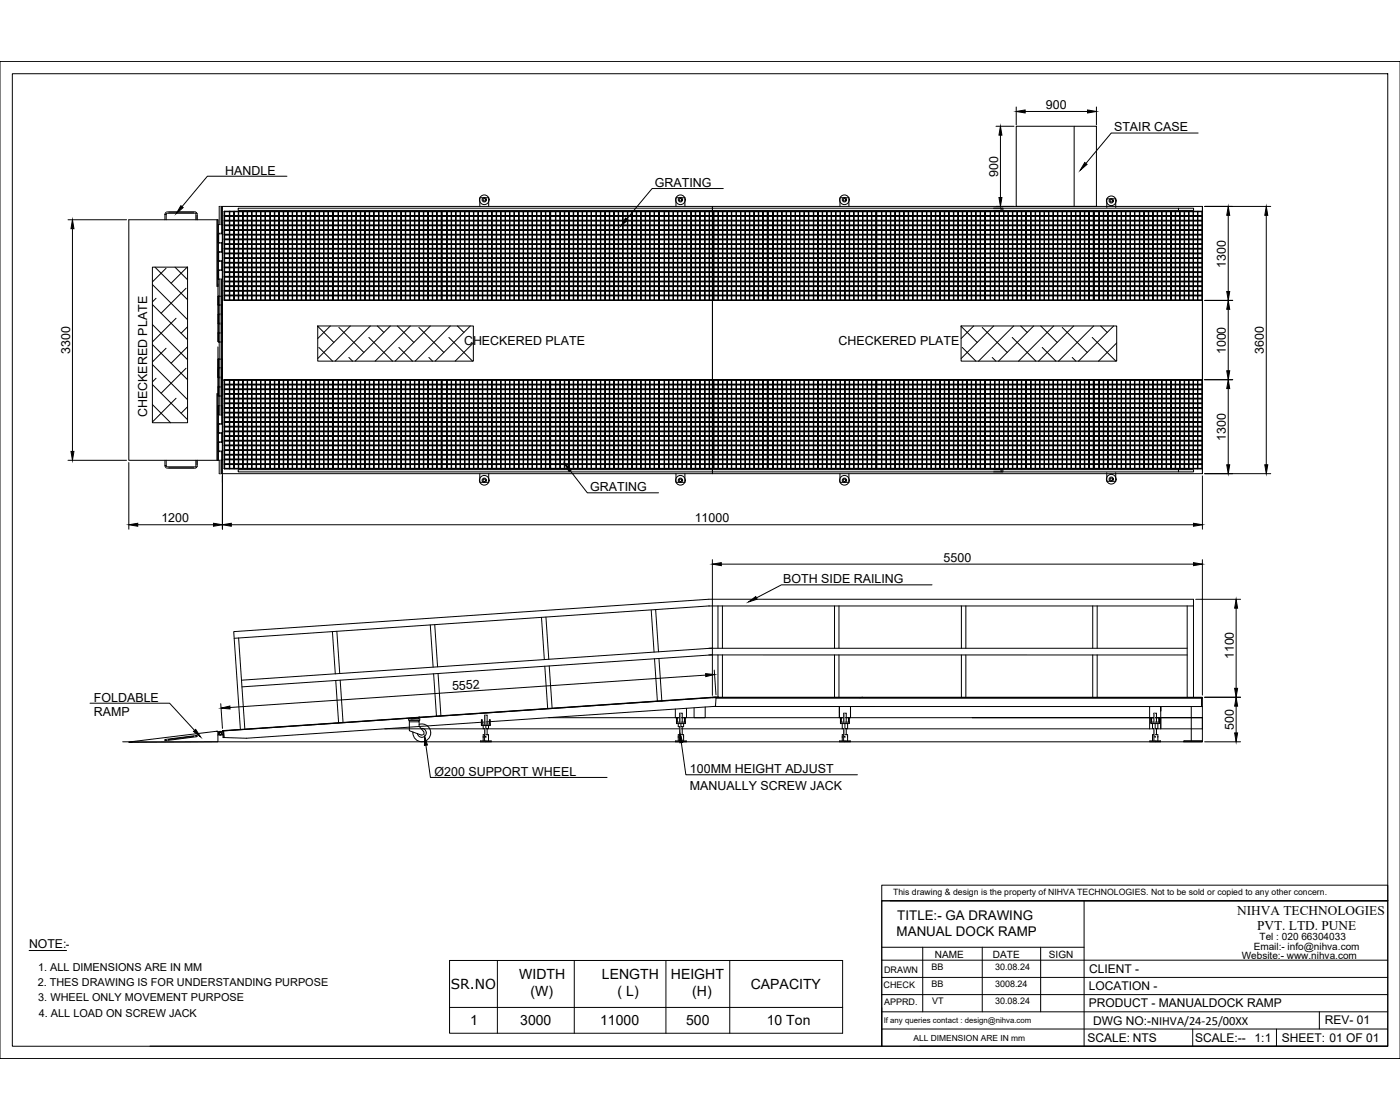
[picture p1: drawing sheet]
<svg xmlns="http://www.w3.org/2000/svg" width="1600mm" height="1280mm" viewBox="0 0 1600 1280" stroke-linecap="round" stroke-linejoin="round" font-family="sans-serif">
<!-- layer: 0 -->
<g fill="none" stroke="#000" stroke-width="1.14">
<path d="M1600 70h-1600v1140h1600M14 84h1572v1112h-1572zM1161 122v21M1171 127h72M1253 122v21M1138 144h21M1143 154v72M1161 144h92v92h-92zM1227 144v92M1369 152h-99l-29 35M328 201h-91l-29 35M827 215h-82l-29 35"/>
<path d="M548 236v-10h10v10M772 236v-10h11v10M814 236v305M960 236v-10h10v10M1135 238h212M1138 236h21M1144 238h-872v2h872M1144 238h2v2h-2zM1265 237v-10h10v10M1347 238h17v2h-17zM1377 236h75M78 251h67"/>
<path d="M188 245h2l1-1h32l1 1v6M188 245v6M190 245v6M191 242h32l2 2v7v-7l-2-2zM191 242l-2 1v2M248 251h-101v275h101M249 251h-1v77M249 251v16M249 251v77M250 257h3v10h-3zM251 257v-21h2v21M253 257h1"/>
<path d="M254 257v10M256 241h124v102h-124zM256 241l124 1zM256 241l1 102zM256 246h124v1h-124zM256 252h124v1h-124zM256 257h124v1h-124zM262 241l1 102zM267 241l1 102zM272 241l1 102zM277 241l1 102zM282 241l1 102z"/>
<path d="M288 241v102zM293 241v102zM298 241v102zM303 241v102zM308 241l1 102zM314 241v102zM319 241v102zM324 241v102zM329 241v102zM334 241v102zM339 241v102zM344 241l1 102z"/>
<path d="M349 241l1 102zM354 241l1 102zM360 241v102zM365 241v102zM370 241v102zM375 241v102zM380 241v102zM380 241h125v102h-125zM380 241l125 1zM380 241l1 102zM380 246h125v1h-125zM380 252h125v1h-125z"/>
<path d="M380 257h125v1h-125zM386 241l1 102zM391 241l1 102zM396 241l1 102zM402 241v102zM407 241v102zM412 241v102zM417 241v102zM422 241v102zM427 241l1 102zM433 241v102zM438 241v102z"/>
<path d="M443 241v102zM448 241v102zM453 241v102zM458 241l1 102zM463 241l1 102zM469 241v102zM474 241v102zM479 241v102zM484 241v102zM489 241v102zM494 241v102zM499 241l1 102z"/>
<path d="M504 241l1 102zM505 241h124v102h-124zM505 241l124 1zM505 241v102zM505 246h124v1h-124zM505 252h124v1h-124zM505 257h124v1h-124zM510 241l1 102zM516 241v102zM521 241v102zM526 241v102zM531 241v102z"/>
<path d="M536 241v102zM541 241l1 102zM546 241l1 102zM551 241l1 102zM557 241v102zM562 241v102zM567 241l1 102zM572 241l1 102zM577 241l1 102zM582 241l1 102zM587 241l1 102zM593 241v102z"/>
<path d="M598 241v102zM603 241v102zM608 241v102zM613 241l1 102zM618 241l1 102zM623 241l1 102zM628 241l1 102zM629 241h124v102h-124zM629 241l124 1zM629 241v102zM629 246h124v1h-124zM629 252h124v1h-124z"/>
<path d="M629 257h124v1h-124zM635 241v102zM640 241v102zM645 241v102zM650 241v102zM655 241l1 102zM660 241l1 102zM665 241l1 102zM670 241l1 102zM675 241l1 102zM681 241l1 102zM686 241l1 102z"/>
<path d="M691 241l1 102zM696 241l1 102zM701 241l1 102zM706 241l1 102zM712 241v102zM717 241v102zM722 241l1 102zM727 241l1 102zM732 241l1 102zM737 241l1 102zM742 241l1 102zM747 241l1 102z"/>
<path d="M753 241v102zM753 241h124v102h-124zM753 241l124 1zM753 241l1 102zM753 246h124v1h-124zM753 252h124v1h-124zM753 257h124v1h-124zM759 241v102zM764 241v102zM769 241l1 102zM774 241l1 102zM779 241l1 102z"/>
<path d="M784 241l1 102zM789 241l1 102zM795 241v102zM800 241v102zM805 241l1 102zM810 241l1 102zM815 241l1 102zM820 241l1 102zM826 241v102zM831 241v102zM836 241v102zM841 241l1 102z"/>
<path d="M846 241l1 102zM851 241l1 102zM856 241l1 102zM861 241l1 102zM867 241v102zM872 241v102zM877 241v102zM877 241h124v102h-124zM877 241l124 1zM877 241l1 102zM877 246h124v1h-124zM877 252h124v1h-124z"/>
<path d="M877 257h124v1h-124zM883 241l1 102zM888 241l1 102zM893 241l1 102zM898 241l1 102zM903 241l1 102zM909 241v102zM914 241v102zM919 241v102zM924 241v102zM929 241l1 102zM935 241v102z"/>
<path d="M940 241v102zM945 241v102zM950 241v102zM955 241v102zM960 241v102zM965 241l1 102zM970 241l1 102zM975 241l1 102zM981 241v102zM986 241v102zM991 241v102zM996 241v102z"/>
<path d="M1001 241v102zM1001 241h125v102h-125zM1001 241l125 1zM1001 241l1 102zM1001 246h125v1h-125zM1001 252h125v1h-125zM1001 257h125v1h-125zM1007 241l1 102zM1012 241l1 102zM1017 241l1 102zM1023 241v102zM1028 241v102z"/>
<path d="M1033 241v102zM1038 241v102zM1043 241v102zM1048 241l1 102zM1054 241v102zM1059 241v102zM1064 241v102zM1069 241v102zM1074 241v102zM1079 241l1 102zM1084 241l1 102zM1089 241l1 102z"/>
<path d="M1095 241v102zM1100 241v102zM1105 241v102zM1110 241v102zM1115 241v102zM1120 241l1 102zM1125 241l1 102zM1126 241h124v102h-124zM1126 241l124 1zM1126 241v102zM1126 246h124v1h-124zM1126 252h124v1h-124z"/>
<path d="M1126 257h124v1h-124zM1131 241l1 102zM1135 240h212M1137 241v102zM1142 241v102zM1147 241v102zM1152 241v102zM1157 241v102zM1162 241l1 102zM1167 241l1 102zM1172 241l1 102zM1178 241v102z"/>
<path d="M1183 241v102zM1188 241l1 102zM1193 241l1 102zM1198 241l1 102zM1203 241l1 102zM1208 241l1 102zM1214 241v102zM1219 241v102zM1224 241v102zM1229 241v102zM1234 241l1 102zM1239 241l1 102z"/>
<path d="M1244 241l1 102zM1249 241l1 102zM1250 241h124v102h-124zM1250 241l124 1zM1250 241v102zM1250 246h124v1h-124zM1250 252h124v1h-124zM1250 257h124v1h-124zM1256 241v102zM1261 241v102zM1266 241v102zM1271 241v102z"/>
<path d="M1276 241l1 102zM1281 241l1 102zM1286 241l1 102zM1291 241l1 102zM1296 241l1 102zM1302 241l1 102zM1307 241l1 102zM1312 241l1 102zM1317 241l1 102zM1322 241l1 102zM1327 241l1 102zM1333 241v102z"/>
<path d="M1338 241v102zM1343 241v102zM1348 241l1 102zM1353 241l1 102zM1358 241l1 102zM1363 241l1 102zM1368 241l1 102zM1374 241v102zM1404 246v87M1447 246v285M83 261v255M249 267v10z"/>
<path d="M249 277v11M249 267h5v10h-4v-10M249 277h.1M249 267h.1M249 267v10M249 277h1M250 278h3v10h-3zM251 267h.1M251 277v1M253 267h.1M253 277v1M253 278h1"/>
<path d="M253 267h1M254 278v10M256 262h124v1h-124zM256 268h124v1h-124zM256 273h124v1h-124zM256 278h124v1h-124zM380 262h125v1h-125zM380 268h125v1h-125zM380 273h125v1h-125zM380 278h125v1h-125zM505 262h124v1h-124zM505 268h124v1h-124z"/>
<path d="M505 273h124v1h-124zM505 278h124v1h-124zM629 262h124v1h-124zM629 268h124v1h-124zM629 273h124v1h-124zM629 278h124v1h-124zM753 262h124v1h-124zM753 268h124v1h-124zM753 273h124v1h-124zM753 278h124v1h-124zM877 262h124v1h-124zM877 268h124v1h-124z"/>
<path d="M877 273h124v1h-124zM877 278h124v1h-124zM1001 262h125v1h-125zM1001 268h125v1h-125zM1001 273h125v1h-125zM1001 278h125v1h-125zM1126 262h124v1h-124zM1126 268h124v1h-124zM1126 273h124v1h-124zM1126 278h124v1h-124zM1250 262h124v1h-124zM1250 268h124v1h-124z"/>
<path d="M1250 273h124v1h-124zM1250 278h124v1h-124zM249 298v11M249 288v10v-10M249 298h.1M249 288h.1M250 299h3v10h-3zM250 288h4v10h-4zM250 288h-1v10h1M251 288h.1M251 298v1M253 288h.1"/>
<path d="M253 298v1M253 288h1M253 299h1M254 299v10M256 284h124v1h-124zM256 289h124v1h-124zM256 294h124v1h-124zM256 300h124v1h-124zM380 284h125v1h-125zM380 289h125v1h-125zM380 294h125v1h-125zM380 300h125v1h-125z"/>
<path d="M505 284h124v1h-124zM505 289h124v1h-124zM505 294h124v1h-124zM505 300h124v1h-124zM629 284h124v1h-124zM629 289h124v1h-124zM629 294h124v1h-124zM629 300h124v1h-124zM753 284h124v1h-124zM753 289h124v1h-124zM753 294h124v1h-124zM753 300h124v1h-124z"/>
<path d="M877 284h124v1h-124zM877 289h124v1h-124zM877 294h124v1h-124zM877 300h124v1h-124zM1001 284h125v1h-125zM1001 289h125v1h-125zM1001 294h125v1h-125zM1001 300h125v1h-125zM1126 284h124v1h-124zM1126 289h124v1h-124zM1126 294h124v1h-124zM1126 300h124v1h-124z"/>
<path d="M1250 284h124v1h-124zM1250 289h124v1h-124zM1250 294h124v1h-124zM1250 300h124v1h-124zM174 305h40v178h-40zM177 305l37 37M190 307l-16 15M200 305l14 15M214 305l-19 19M249 309v10zM249 319v20M249 309h5v10h-4v-10"/>
<path d="M249 319h.1M249 309h.1M249 309v10M249 319h1M251 309h.1M251 319v155M253 309h.1M253 319v155M253 309h1M256 305h124v1h-124zM256 310h124v1h-124zM256 316h124v1h-124z"/>
<path d="M380 305h125v1h-125zM380 310h125v1h-125zM380 316h125v1h-125zM505 305h124v1h-124zM505 310h124v1h-124zM505 316h124v1h-124zM629 305h124v1h-124zM629 310h124v1h-124zM629 316h124v1h-124zM753 305h124v1h-124zM753 310h124v1h-124zM753 316h124v1h-124z"/>
<path d="M877 305h124v1h-124zM877 310h124v1h-124zM877 316h124v1h-124zM1001 305h125v1h-125zM1001 310h125v1h-125zM1001 316h125v1h-125zM1126 305h124v1h-124zM1126 310h124v1h-124zM1126 316h124v1h-124zM1250 305h124v1h-124zM1250 310h124v1h-124zM1250 316h124v1h-124z"/>
<path d="M174 325l40 40M213 329l-29 29M249 339v10zM249 339h.1M249 339v10M249 339h1M250 339h4v10h-4zM256 321h124v1h-124zM256 326h124v2h-124zM256 332h124v1h-124zM256 337h124v1h-124zM380 321h125v1h-125z"/>
<path d="M380 326h125v2h-125zM380 332h125v1h-125zM380 337h125v1h-125zM505 321h124v1h-124zM505 326h124v2h-124zM505 332h124v1h-124zM505 337h124v1h-124zM629 321h124v1h-124zM629 326h124v2h-124zM629 332h124v1h-124zM629 337h124v1h-124zM753 321h124v1h-124z"/>
<path d="M753 326h124v2h-124zM753 332h124v1h-124zM753 337h124v1h-124zM877 321h124v1h-124zM877 326h124v2h-124zM877 332h124v1h-124zM877 337h124v1h-124zM1001 321h125v1h-125zM1001 326h125v2h-125zM1001 332h125v1h-125zM1001 337h125v1h-125zM1126 321h124v1h-124z"/>
<path d="M1126 326h124v2h-124zM1126 332h124v1h-124zM1126 337h124v1h-124zM1250 321h124v1h-124zM1250 326h124v2h-124zM1250 332h124v1h-124zM1250 337h124v1h-124zM174 348l40 40M178 341l-4 4M249 349v11M249 349h.1M249 360v9v-9"/>
<path d="M249 360h.1M249 349h1M250 349h3v10h-3zM250 360h4v9h-4zM250 360h-1v9h1M253 359h1M253 349h1M254 349v10M256 343h124zM380 343h125zM505 343h124zM629 343h124z"/>
<path d="M753 343h124zM877 343h124zM1001 343h125zM1126 343h124zM1250 343h124zM1377 343h32M1404 353v71M174 371l40 40M201 364l-27 27M214 373l-7 8M249 369v11M249 369h.1"/>
<path d="M250 370h3v10h-3zM253 380h1M253 370h1M254 370v10M363 373h178v40h-178zM363 373l19 18M377 373l-14 14M387 374l29 29M400 373l-37 37M423 373l-40 40M431 373l8 7M446 373l-40 40"/>
<path d="M454 373l19 18M469 373l-40 40M479 374l28 29M492 373l-40 40M515 373l-41 40M523 373l7 7M537 373l-40 40M1098 373h178v40h-178zM1098 373l19 18M1113 373l-15 14M1122 374l29 29M1136 373l-38 37"/>
<path d="M1158 373l-40 40M1166 373l8 7M1181 373l-40 40M1189 373l19 18M1204 373l-40 40M1214 374l28 29M1227 373l-40 40M1250 373l-40 40M1258 373l7 7M1273 373l-41 40M174 394l40 40M190 398l-16 16"/>
<path d="M214 396l-19 19M249 396v14M249 380v10v-10M249 390h.1M249 380h.1M250 391h4M250 380h4v10h-4zM250 380h-1v10h1M364 397l16 16M422 386l27 27M456 397l15 16M513 386l27 27"/>
<path d="M541 392l-21 21M1100 397l15 16M1157 386l27 27M1191 397l16 16M1248 386l27 27M1276 392l-21 21M174 417l40 40M249 410v10zM249 410h.1M249 410v10M249 410h1M250 410h4v10h-4z"/>
<path d="M399 408l4 5M490 408l4 5M1134 408l4 5M1225 408l4 5M174 439l40 41M178 432l-4 4M213 421l-29 28M249 420v22M249 420h.1M249 421v10v-10M249 431h.1M249 421h.1"/>
<path d="M249 420h1M250 432h3v10h-3zM250 421h4v10h-4zM250 421h-1v10h1M253 432h1M253 421v10M254 421v10M254 432v10M254 421h-4v10M254 434h1120M256 434h124v102h-124zM256 434h124z"/>
<path d="M256 434l1 102zM256 439h124v1h-124zM262 434l1 102zM267 434l1 102zM272 434l1 102zM277 434l1 102zM282 434l1 102zM288 434v102zM293 434v102zM298 434v102zM303 434v102zM308 434l1 102z"/>
<path d="M314 434v102zM319 434v102zM324 434v102zM329 434v102zM334 434v102zM339 434v102zM344 434l1 102zM349 434l1 102zM354 434l1 102zM360 434v102zM365 434v102zM370 434v102z"/>
<path d="M375 434v102zM380 434v102zM380 434h125v102h-125zM380 434h125zM380 434l1 102zM380 439h125v1h-125zM386 434l1 102zM391 434l1 102zM396 434l1 102zM402 434v102zM407 434v102zM412 434v102z"/>
<path d="M417 434v102zM422 434v102zM427 434l1 102zM433 434v102zM438 434v102zM443 434v102zM448 434v102zM453 434v102zM458 434l1 102zM463 434l1 102zM469 434v102zM474 434v102z"/>
<path d="M479 434v102zM484 434v102zM489 434v102zM494 434v102zM499 434l1 102zM504 434l1 102zM505 434h124v102h-124zM505 434h124zM505 434v102zM505 439h124v1h-124zM510 434l1 102zM516 434v102z"/>
<path d="M521 434v102zM526 434v102zM531 434v102zM536 434v102zM541 434l1 102zM546 434l1 102zM551 434l1 102zM557 434v102zM562 434v102zM567 434l1 102zM572 434l1 102zM577 434l1 102z"/>
<path d="M582 434l1 102zM587 434l1 102zM593 434v102zM598 434v102zM603 434v102zM608 434v102zM613 434l1 102zM618 434l1 102zM623 434l1 102zM628 434l1 102zM629 434h124v102h-124zM629 434h124z"/>
<path d="M629 434v102zM629 439h124v1h-124zM635 434v102zM640 434v102zM645 434v102zM650 434v102zM655 434l1 102zM660 434l1 102zM665 434l1 102zM670 434l1 102zM675 434l1 102zM681 434l1 102z"/>
<path d="M686 434l1 102zM691 434l1 102zM696 434l1 102zM701 434l1 102zM706 434l1 102zM712 434v102zM717 434v102zM722 434l1 102zM727 434l1 102zM732 434l1 102zM737 434l1 102zM742 434l1 102z"/>
<path d="M747 434l1 102zM753 434v102zM753 434h124v102h-124zM753 434h124zM753 434l1 102zM753 439h124v1h-124zM759 434v102zM764 434v102zM769 434l1 102zM774 434l1 102zM779 434l1 102zM784 434l1 102z"/>
<path d="M789 434l1 102zM795 434v102zM800 434v102zM805 434l1 102zM810 434l1 102zM815 434l1 102zM820 434l1 102zM826 434v102zM831 434v102zM836 434v102zM841 434l1 102zM846 434l1 102z"/>
<path d="M851 434l1 102zM856 434l1 102zM861 434l1 102zM867 434v102zM872 434v102zM877 434v102zM877 434h124v102h-124zM877 434h124zM877 434l1 102zM877 439h124v1h-124zM883 434l1 102zM888 434l1 102z"/>
<path d="M893 434l1 102zM898 434l1 102zM903 434l1 102zM909 434v102zM914 434v102zM919 434v102zM924 434v102zM929 434l1 102zM935 434v102zM940 434v102zM945 434v102zM950 434v102z"/>
<path d="M955 434v102zM960 434v102zM965 434l1 102zM970 434l1 102zM975 434l1 102zM981 434v102zM986 434v102zM991 434v102zM996 434v102zM1001 434v102zM1001 434h125v102h-125zM1001 434h125z"/>
<path d="M1001 434l1 102zM1001 439h125v1h-125zM1007 434l1 102zM1012 434l1 102zM1017 434l1 102zM1023 434v102zM1028 434v102zM1033 434v102zM1038 434v102zM1043 434v102zM1048 434l1 102zM1054 434v102z"/>
<path d="M1059 434v102zM1064 434v102zM1069 434v102zM1074 434v102zM1079 434l1 102zM1084 434l1 102zM1089 434l1 102zM1095 434v102zM1100 434v102zM1105 434v102zM1110 434v102zM1115 434v102z"/>
<path d="M1120 434l1 102zM1125 434l1 102zM1126 434h124v102h-124zM1126 434h124zM1126 434v102zM1126 439h124v1h-124zM1131 434l1 102zM1137 434v102zM1142 434v102zM1147 434v102zM1152 434v102zM1157 434v102z"/>
<path d="M1162 434l1 102zM1167 434l1 102zM1172 434l1 102zM1178 434v102zM1183 434v102zM1188 434l1 102zM1193 434l1 102zM1198 434l1 102zM1203 434l1 102zM1208 434l1 102zM1214 434v102zM1219 434v102z"/>
<path d="M1224 434v102zM1229 434v102zM1234 434l1 102zM1239 434l1 102zM1244 434l1 102zM1249 434l1 102zM1250 434h124v102h-124zM1250 434h124zM1250 434v102zM1250 439h124v1h-124zM1256 434v102zM1261 434v102z"/>
<path d="M1266 434v102zM1271 434v102zM1276 434l1 102zM1281 434l1 102zM1286 434l1 102zM1291 434l1 102zM1296 434l1 102zM1302 434l1 102zM1307 434l1 102zM1312 434l1 102zM1317 434l1 102zM1322 434l1 102z"/>
<path d="M1327 434l1 102zM1333 434v102zM1338 434v102zM1343 434v102zM1348 434l1 102zM1353 434l1 102zM1358 434l1 102zM1363 434l1 102zM1368 434l1 102zM1374 434v102zM1376 434h33M201 455l-27 27"/>
<path d="M248 450v76h1M249 450v76v-10M249 450v14M249 442v10v-10M249 452h.1M249 442h.1M250 453h4M250 442h4v10h-4zM250 442h-1v10h1M253 442h1M256 455h124v1h-124zM256 450h124v1h-124z"/>
<path d="M256 444h124v1h-124zM380 455h125v1h-125zM380 450h125v1h-125zM380 444h125v1h-125zM505 455h124v1h-124zM505 450h124v1h-124zM505 444h124v1h-124zM629 455h124v1h-124zM629 450h124v1h-124zM629 444h124v1h-124zM753 455h124v1h-124zM753 450h124v1h-124z"/>
<path d="M753 444h124v1h-124zM877 455h124v1h-124zM877 450h124v1h-124zM877 444h124v1h-124zM1001 455h125v1h-125zM1001 450h125v1h-125zM1001 444h125v1h-125zM1126 455h124v1h-124zM1126 450h124v1h-124zM1126 444h124v1h-124zM1250 455h124v1h-124zM1250 450h124v1h-124z"/>
<path d="M1250 444h124v1h-124zM1404 444v87M174 462l21 21M214 465l-7 7M249 464v10zM249 474v11M249 474h.1M249 464h.1M249 464v10M249 474h1M249 464h1M250 474h3v10h-3z"/>
<path d="M250 464h4v10h-4zM253 474h1M254 474v10M256 476h124v1h-124zM256 471h124v1h-124zM256 466h124v1h-124zM256 460h124v1h-124zM380 476h125v1h-125zM380 471h125v1h-125zM380 466h125v1h-125zM380 460h125v1h-125zM505 476h124v1h-124z"/>
<path d="M505 471h124v1h-124zM505 466h124v1h-124zM505 460h124v1h-124zM629 476h124v1h-124zM629 471h124v1h-124zM629 466h124v1h-124zM629 460h124v1h-124zM753 476h124v1h-124zM753 471h124v1h-124zM753 466h124v1h-124zM753 460h124v1h-124zM877 476h124v1h-124z"/>
<path d="M877 471h124v1h-124zM877 466h124v1h-124zM877 460h124v1h-124zM1001 476h125v1h-125zM1001 471h125v1h-125zM1001 466h125v1h-125zM1001 460h125v1h-125zM1126 476h124v1h-124zM1126 471h124v1h-124zM1126 466h124v1h-124zM1126 460h124v1h-124zM1250 476h124v1h-124z"/>
<path d="M1250 471h124v1h-124zM1250 466h124v1h-124zM1250 460h124v1h-124zM249 495v11M249 485v10v-10M249 495h.1M249 485h.1M250 495h3v10h-3zM250 485h4v10h-4zM250 485h-1v10h1M251 484v1M251 495h.1"/>
<path d="M253 484v1M253 495h.1M253 495h1M253 484h1M254 495v10M256 498h124v1h-124zM256 492h124v1h-124zM256 487h124v1h-124zM256 482h124v1h-124zM380 498h125v1h-125zM380 492h125v1h-125zM380 487h125v1h-125z"/>
<path d="M380 482h125v1h-125zM505 498h124v1h-124zM505 492h124v1h-124zM505 487h124v1h-124zM505 482h124v1h-124zM629 498h124v1h-124zM629 492h124v1h-124zM629 487h124v1h-124zM629 482h124v1h-124zM753 498h124v1h-124zM753 492h124v1h-124zM753 487h124v1h-124z"/>
<path d="M753 482h124v1h-124zM877 498h124v1h-124zM877 492h124v1h-124zM877 487h124v1h-124zM877 482h124v1h-124zM1001 498h125v1h-125zM1001 492h125v1h-125zM1001 487h125v1h-125zM1001 482h125v1h-125zM1126 498h124v1h-124zM1126 492h124v1h-124zM1126 487h124v1h-124z"/>
<path d="M1126 482h124v1h-124zM1250 498h124v1h-124zM1250 492h124v1h-124zM1250 487h124v1h-124zM1250 482h124v1h-124zM249 506v10v-10M249 516h.1M249 506h.1M250 516h3v10h-3zM250 506h4v10h-4zM250 506h-1v10h1M251 505v1"/>
<path d="M251 516h.1M253 505v1M253 516h.1M253 505h1M253 516h1M254 516v10M256 519h124v1h-124zM256 514h124v1h-124zM256 508h124v1h-124zM256 503h124v1h-124zM380 519h125v1h-125zM380 514h125v1h-125z"/>
<path d="M380 508h125v1h-125zM380 503h125v1h-125zM505 519h124v1h-124zM505 514h124v1h-124zM505 508h124v1h-124zM505 503h124v1h-124zM629 519h124v1h-124zM629 514h124v1h-124zM629 508h124v1h-124zM629 503h124v1h-124zM753 519h124v1h-124zM753 514h124v1h-124z"/>
<path d="M753 508h124v1h-124zM753 503h124v1h-124zM877 519h124v1h-124zM877 514h124v1h-124zM877 508h124v1h-124zM877 503h124v1h-124zM1001 519h125v1h-125zM1001 514h125v1h-125zM1001 508h125v1h-125zM1001 503h125v1h-125zM1126 519h124v1h-124zM1126 514h124v1h-124z"/>
<path d="M1126 508h124v1h-124zM1126 503h124v1h-124zM1250 519h124v1h-124zM1250 514h124v1h-124zM1250 508h124v1h-124zM1250 503h124v1h-124zM78 526h67M147 529v76M188 526v6h2l1 1h32l1-1v-6M189 532l1 2M190 534l1 1M190 526v6"/>
<path d="M191 535h32l2-2v-7v7l-1 2zM251 526v15h2v-15M253 526h1M256 535l124 1zM256 530h124v1h-124zM256 524h124v1h-124zM380 535l125 1zM380 530h125v1h-125zM380 524h125v1h-125zM505 535l124 1zM505 530h124v1h-124zM505 524h124v1h-124z"/>
<path d="M629 535l124 1zM629 530h124v1h-124zM629 524h124v1h-124zM652 538l19 25h82M753 535l124 1zM753 530h124v1h-124zM753 524h124v1h-124zM877 535l124 1zM877 530h124v1h-124zM877 524h124v1h-124zM1001 535l125 1zM1001 530h125v1h-125z"/>
<path d="M1001 524h125v1h-125zM1126 535l124 1zM1126 530h124v1h-124zM1126 524h124v1h-124zM1135 539h212M1135 537h212M1144 537h2v2h-2zM1144 537h-872v2h872M1250 535l124 1zM1250 530h124v1h-124zM1250 524h124v1h-124zM1347 537h17v2h-17z"/>
<path d="M254 541h1120v-305h-1120v315M254 544v61M548 541v10h10v-10M772 541v10h11v-10M960 541v10h10v-10M1265 540v10h10v-10M1374 544v61M1377 541h75M157 600h87M264 600h1100M814 640v155M1374 640v154"/>
<path d="M824 645h540M1065 668h-172l-29 15M744 697l3 48M749 697l4 48M810 692h554M811 692l-543 37M820 692v49M826 692v49M954 692v49M959 692v49M1099 692v49M1104 692v49"/>
<path d="M1249 692v49M1254 692v49M1357 692v105M1366 685h52M1413 695v92M492 714l3 48M497 714l3 48M619 705l3 49M624 705l3 48M273 729l7 104M380 722l3 48M385 721l3 49"/>
<path d="M748 753l3 48M753 752l3 49M810 741h547M810 748h547M814 741l-538 36M814 748l-538 37M820 748v49M826 748v49M954 748v49M959 748v49M1099 748v49M1104 748v49"/>
<path d="M1249 748v49M1254 748v49M384 778l3 48M389 777l3 49M496 770l3 48M501 770l3 48M623 761l3 49M628 761l3 48M806 771l-543 37M816 766l2 28M814 797h560h-560M818 798h556"/>
<path d="M818 797v10M818 796l-564 39h1M986 797h-3M1364 797v-112h-554l-543 37 8 112M1377 797h41M103 804h91l28 31M252 804l2 28M479 819v3h-11v-1M480 819v4h-13v-2M772 810v10h5M784 809v11h-4M806 808v12h-13v-11"/>
<path d="M814 807h560M818 807l-536 37-26-1-1-8 566-38-567 38 1 8h1l-1-8M1314 807v26M1326 807v26M1361 807v39M1373 807v-10h1v10M1374 807v39M1413 807v31M249 836l1 1M250 839l-1 1M250 839h.1M252 838h.1"/>
<path d="M254 837a2.3 2.3 0 0 0-4 0 2.3 2.3 0 0 0 1 3 2.3 2.3 0 0 0 3-1l1 1M254 836h.1M440 833h934M468 825v10l13 5a2.6 2.6 0 0 0 3-1 2.6 2.6 0 0 0 0-3l-5-6v-5M468 823v2M472 837h.1M479 820l-9 2M479 823v2h-11M479 828a10 10 0 0 1 13 7 10 10 0 0 1-9 13 10 10 0 0 1-11-11M481 832a5 5 0 0 1 6 5 5 5 0 0 1-4 5 5 5 0 0 1-6-4M550 828h10v1h-10zM550 828v-6h1v6"/>
<path d="M552 829v4M554 828v-11h3v11M554 833v7h-2v2M555 829v4h3v-4M557 833v7M559 828v-6h1v6M627 820h747h-263M773 825h10v2h-10zM773 825v-5h1v5M775 827v3h3M777 825v-10h3v10M777 830v10h-2v2"/>
<path d="M778 827v3h3v-3M780 830v10M782 825v-5h1v5M959 820v-13v13h5M960 825h11v2h-11zM960 825v-5h1v5M962 833h7M962 827v6M964 825v-10h3v10M964 833v7h-2v2M966 827v6M967 820h5v-13v13"/>
<path d="M967 833v7M969 827v6M970 825v-5h1v5M1314 820h5M1315 825h10v2h-10zM1315 825v-5h1v5M1317 827v6h3M1319 825v-10h3v10M1319 833v7h-2v7M1320 827v6h3M1322 833v7M1322 820h4"/>
<path d="M1323 827v6M1324 825v-5h1v5M140 848h1234M147 848l102-12v12zM225 841l-37 5M225 841v1l-34 4h-2M225 841h-3l-33 4v1M487 852l5 36h202M552 842v5M555 847h6v1h-6zM555 847h-6v1M558 842v-2h-4v7"/>
<path d="M558 842h.1M558 842v5M775 842v5M777 847v-7h4v7M778 847h6v1h-6zM778 847h-6v1M779 849l5 36h196M962 842v5M966 847h6v1h-6zM966 847h-7v1M969 842v-2h-5v7M969 842v5"/>
<path d="M969 842h.1M1317 842h.1M1319 847v-7h4v7M1320 847h6v1h-6zM1320 847h-6v1M1353 846h21v2h-21zM1377 848h41M1008 1012h578v17h-578zM1008 1029h578v167h-578zM1008 1029v167h-837M1017 1029h569M1239 1029v167"/>
<path d="M33 1086h43M514 1098h449v83h-449zM568 1098v83M656 1098v83M761 1098v83M834 1098v83M1008 1097h578M1008 1082h231M1054 1082v74M1122 1082v74M1189 1082v74M1008 1117h578"/>
<path d="M1008 1137h578M514 1151h449M1008 1156h578M1508 1156v20M1008 1176h578M1363 1176v20M1459 1176v20M1051 1196h535"/>
<circle cx="553" cy="228" r="6"/>
<circle cx="553" cy="228" r="2.5"/>
<circle cx="553" cy="228" r="1.4"/>
<circle cx="778" cy="228" r="6"/>
<circle cx="778" cy="228" r="2.5"/>
<circle cx="778" cy="228" r="1.4"/>
<circle cx="965" cy="228" r="6"/>
<circle cx="965" cy="228" r="2.5"/>
<circle cx="965" cy="228" r="1.4"/>
<circle cx="1270" cy="229" r="6"/>
<circle cx="1270" cy="229" r="2.5"/>
<circle cx="1270" cy="229" r="1.4"/>
<circle cx="553" cy="549" r="6"/>
<circle cx="553" cy="549" r="2.5"/>
<circle cx="553" cy="549" r="1.4"/>
<circle cx="778" cy="549" r="6"/>
<circle cx="778" cy="549" r="2.5"/>
<circle cx="778" cy="549" r="1.4"/>
<circle cx="965" cy="549" r="6"/>
<circle cx="965" cy="549" r="2.5"/>
<circle cx="965" cy="549" r="1.4"/>
<circle cx="1270" cy="548" r="6"/>
<circle cx="1270" cy="548" r="2.5"/>
<circle cx="1270" cy="548" r="1.4"/>
<circle cx="252" cy="838" r="1.3"/>
<circle cx="555" cy="842" r=".3"/>
<circle cx="778" cy="842" r=".3"/>
<circle cx="966" cy="842" r=".3"/>
<circle cx="1320" cy="842" r=".4"/>
</g>
<g fill="none" stroke="#808080" stroke-width="1.14">
<path d="M252 236v21M191 242v2M191 242h.1M191 242l-1 1M223 242v2M223 242h.1M224 245h1M252 267h.1M252 277v1M252 288h.1M252 298v1M252 309h.1"/>
<path d="M252 319v155M252 484v1M252 495h.1M252 505v1M252 516h.1M190 534l1 1M191 533v2M191 535h.1M223 533v2M223 535h.1M224 532h1M252 526v15"/>
<path d="M554 817v11M777 815v10M965 815v10M1319 815v10M554 833v7M777 830v10M965 833v7M1319 833v7M191 845v1M222 841l1 1"/>
</g>
<g fill="#000" stroke="#000" stroke-width="1.14">
<path d="M1161 127l10-1v3zM1243 126l10 1-10 2zM1143 144l2 10h-3zM1240 186l2 2-8 7zM207 235l2 2-7 7zM1142 226h3l-2 10zM715 249l3 2-8 7zM1404 236l1 10h-3zM1447 236l2 10h-4zM83 251l1 10h-3zM1402 333h3l-1 10zM1404 343l1 10h-3z"/>
<path d="M1402 424h3l-1 10zM1404 434l1 10h-3zM81 516h3l-1 10zM645 530l8 7-3 2zM1402 531h3l-1 10zM1445 531h4l-2 10zM147 600l10-2v3zM244 598l10 2-10 1zM254 600l10-2v3zM1364 598l10 2-10 1zM814 645l10-2v3zM1364 643l10 2-10 1z"/>
<path d="M855 688l9-6 1 3zM1413 685l1 10h-3zM806 770l11 1-10 2zM1411 787h3l-1 10zM253 809l10-2v3zM1413 797l1 10h-3zM221 836l3-2 5 8zM1411 838h3l-1 10zM485 842l3 9-3 1zM777 839l3 9-3 1z"/>
</g>
<g font-size="16">
<text x="593" y="1119">WIDTH</text>
<text x="688" y="1119">LENGTH</text>
<text x="767" y="1119">HEIGHT</text>
<text x="858" y="1130">CAPACITY</text>
<text x="606" y="1138">(W)</text>
<text x="706" y="1138">( L)</text>
<text x="791" y="1138">(H)</text>
<text x="537" y="1172">1</text>
<text x="594" y="1172">3000</text>
<text x="686" y="1172">11000</text>
<text x="784" y="1172">500</text>
<text x="876" y="1172">10 Ton</text>
</g>
<text font-size="15.8" x="515" y="1130">SR.NO</text>
<g font-size="15.3">
<text x="1025" y="1051">TITLE:- GA DRAWING</text>
<text x="1025" y="1070">MANUAL DOCK RAMP</text>
</g>
<g font-size="15.2">
<text x="1414" y="1045">NIHVA TECHNOLOGIES</text>
<text x="1437" y="1063">PVT. LTD. PUNE</text>
</g>
<g font-size="14.2">
<text x="1195" y="125">900</text>
<text x="1273" y="150">STAIR CASE</text>
<text x="257" y="199">HANDLE</text>
<text x="1141" y="202" transform="rotate(-90 1141 202)">900</text>
<text x="748" y="214">GRATING</text>
<text x="1401" y="306" transform="rotate(-90 1401 306)">1300</text>
<text x="530" y="394">CHECKERED PLATE</text>
<text x="958" y="394">CHECKERED PLATE</text>
<text x="80" y="404" transform="rotate(-90 80 404)">3300</text>
<text x="1401" y="405" transform="rotate(-90 1401 405)">1000</text>
<text x="1444" y="404" transform="rotate(-90 1444 404)">3600</text>
<text x="168" y="477" transform="rotate(-90 168 477)">CHECKERED PLATE</text>
<text x="1401" y="504" transform="rotate(-90 1401 504)">1300</text>
<text x="674" y="561">GRATING</text>
<text x="184" y="597">1200</text>
<text x="794" y="597">11000</text>
<text x="1078" y="642">5500</text>
<text x="895" y="666">BOTH SIDE RAILING</text>
<text x="1410" y="753" transform="rotate(-90 1410 753)">1100</text>
<text x="517" y="788" transform="rotate(-4 517 788)">5552</text>
<text x="107" y="802">FOLDABLE</text>
<text x="107" y="819">RAMP</text>
<text x="1410" y="834" transform="rotate(-90 1410 834)">500</text>
<text x="497" y="886">Ø200 SUPPORT WHEEL</text>
<text x="788" y="883">100MM HEIGHT ADJUST</text>
<text x="788" y="902">MANUALLY SCREW JACK</text>
</g>
<text font-size="14" x="33" y="1083">NOTE:</text>
<g font-size="13.7">
<text x="1245" y="1112">CLIENT -</text>
<text x="1244" y="1131">LOCATION -</text>
<text x="1244" y="1151">PRODUCT - MANUALDOCK RAMP</text>
<text x="1249" y="1171">DWG NO:-NIHVA/24-25/00XX</text>
<text x="1514" y="1171">REV- 01</text>
<text x="1243" y="1190">SCALE: NTS</text>
<text x="1366" y="1191">SCALE:--</text>
<text x="1434" y="1191">1:1</text>
<text x="1465" y="1190">SHEET: 01 OF 01</text>
</g>
<g font-size="12.5">
<text x="75" y="1083">-</text>
<text x="44" y="1109">1. ALL DIMENSIONS ARE IN MM</text>
<text x="43" y="1126">2. THES DRAWING IS FOR UNDERSTANDING PURPOSE</text>
<text x="44" y="1144">3. WHEEL ONLY MOVEMENT PURPOSE</text>
<text x="44" y="1162">4. ALL LOAD ON SCREW JACK</text>
</g>
<g font-size="11.4">
<text x="1439" y="1074">Tel : 020 66304033</text>
<text x="1433" y="1085">Email:- info@nihva.com</text>
<text x="1068" y="1094">NAME</text>
<text x="1135" y="1095">DATE</text>
<text x="1199" y="1094">SIGN</text>
<text x="1419" y="1096">Website:- www.nihva.com</text>
</g>
<g font-size="10.3">
<text x="1064" y="1108">BB</text>
<text x="1137" y="1108">30.08.24</text>
<text x="1010" y="1111">DRAWN</text>
<text x="1137" y="1128">3008.24</text>
<text x="1010" y="1129">CHECK</text>
<text x="1064" y="1128">BB</text>
<text x="1010" y="1148">APPRD.</text>
<text x="1065" y="1148">VT</text>
<text x="1137" y="1148">30.08.24</text>
</g>
<text font-size="9.9" x="1021" y="1023">This drawing &amp; design is the property of NIHVA TECHNOLOGIES. Not to be sold or copied to any other concern.</text>
<text font-size="9.6" x="1044" y="1189">ALL DIMENSION ARE IN mm</text>
<text font-size="8.9" x="1010" y="1169">If any queries contact : design@nihva.com</text>
</svg>
